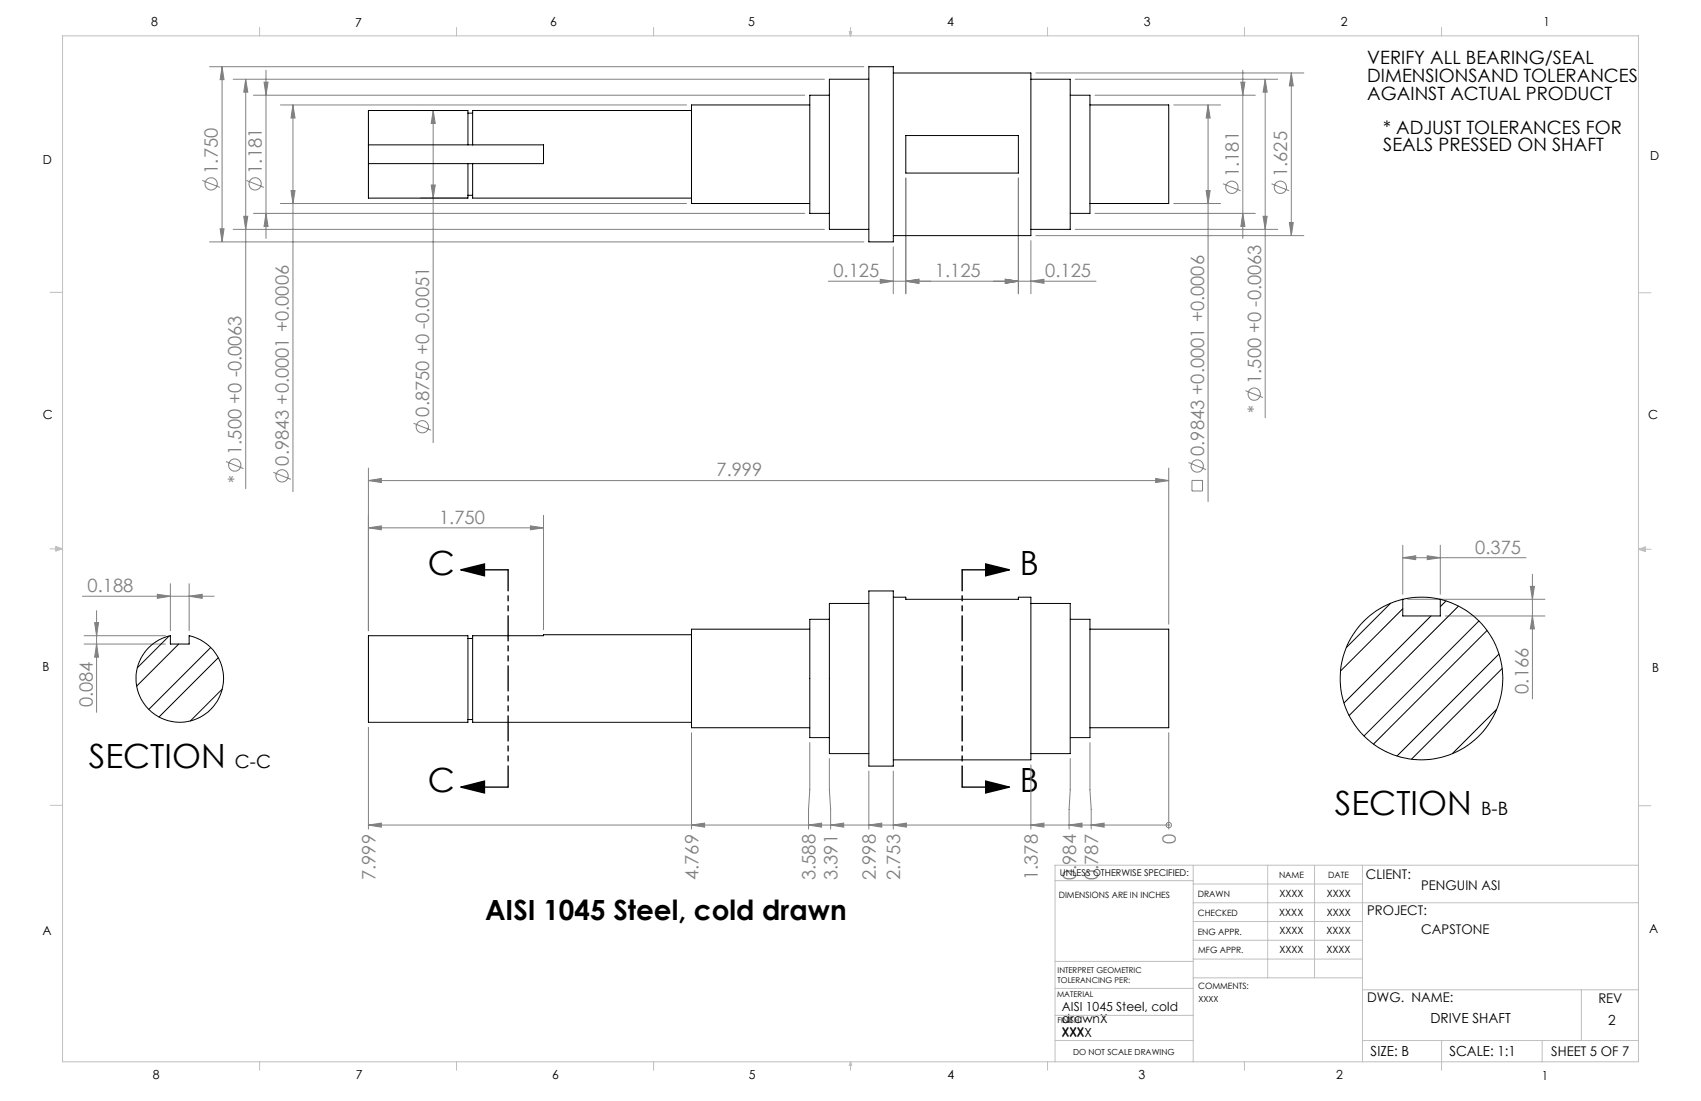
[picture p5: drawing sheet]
<svg xmlns="http://www.w3.org/2000/svg" width="432mm" height="279mm" viewBox="0 0 432 279" stroke-linecap="round" stroke-linejoin="round" font-family="sans-serif">
<g fill="none" stroke="#808080" stroke-width=".25">
<path d="M53.2 16.9h166.1M56.4 16.9l.5 3.3h-1zM56.4 16.9v44.5M67.5 17.8v42.7M263 18.5h68M315.5 17.8v42.7M327.8 18.5v41.3M327.8 18.5l.5 3.3h-1zM59.2 20.1h150.1M62.4 20.1l.5 3.3h-1zM62.4 20.1v103.9M64.3 24.2h140"/>
<path d="M67 20.8h1.1l-.6 3.4zM71.2 26.6h103.1M74.4 26.6l.5 3.4h-1zM74.4 26.6v98.2M106.8 28h11.9M110 28v84.3M110 28l.5 3.3h-1zM272.9 20.1h51.4M278 24.2h40.7M298 26.6h11.8M306.7 26.6v100.7M306.7 26.6l.5 3.4h-1z"/>
<path d="M315 20.8h1l-.5 3.4zM321.2 20.1v85.9M321.2 20.1l.5 3.3h-1.1zM51.4 45.8l4.4 1.8M55.9 58.1h1l-.5 3.3zM59.2 58.2h150.1M61.9 54.9h1l-.5 3.3zM62.5 45.8l4.5 1.8M64.3 54.2h140M67.5 54.2l.6 3.3h-1.1zM71.2 51.6h103.1M73.9 48.4h1l-.5 3.2z"/>
<path d="M106.8 50.3h11.9M109.5 47h1l-.5 3.3zM229.9 45.2v29.3M258.5 45.2v29.3M263 59.8h68M272.9 58.2h51.4M278 54.2h40.7M298 51.6h11.8M306.2 48.4h1l-.5 3.2zM310.5 46.6l4.4 1.8M315.5 54.2l.5 3.3h-1zM320.6 54.9h1.1l-.5 3.3z"/>
<path d="M322.8 46.6l4.4 1.8M327.3 56.5h1l-.5 3.3zM53.2 61.4h166.1M210.3 71.4h67.9M223.4 70.9l3.4 .5-3.4 .5zM226.8 62.7v11.8M229.9 71.4l3.4-.5v1zM255.2 70.9l3.3 .5-3.3 .5zM261.7 71.4l3.3-.5v1zM261.7 61.1v13.4M316.2 99.1l4.4 1.8M57.4 117.1l4.4 1.8"/>
<path d="M69.4 119.9l4.4 1.7M93.5 118.8v41.3M105 107.4l4.4 1.8M296.7 118.8v39.6M301.7 117.4l4.4 1.8M93.5 133.9l3.3-.4v.9zM93.5 122l3.3-.6v1zM93.5 133.9h44.5M93.5 122h203.2M134.7 133.5l3.3 .4-3.3 .5zM138 130.8v29M293.4 121.4l3.3 .6-3.3 .4z"/>
<path d="M302.6 121.9h2.7v2.7h-2.7zM356.1 138.4v12.4M365.6 138.4v12.4M20.9 151.3h33.5M24 158h1l-.5 3.3zM24.5 155v25.8M39.9 150.8l3.4 .5-3.4 .5zM43.3 148.1v12M48 151.3l3.3-.5v1zM48 148.1v12M356.1 141.5l3.3-.5v1zM356.1 141.5h31.3"/>
<path d="M357.4 152.1h34.8M362.3 141l3.3 .5-3.3 .5zM366.9 156.3h25.3M388.5 148.8h1l-.5 3.3zM389 156.3l.5 3.3h-1zM389 145.7v31.6M21.3 163.4h20.7M21.3 161.3h20.7M24.5 163.4l.5 3.4h-1zM93.5 184.6v25.8M175.5 185.9v24.5M205.6 188.5v11.9l-.4 5v5"/>
<path d="M210.5 192.5v7.9l.4 5v5M220.6 195.7v14.7M226.8 195.7v14.7M261.7 194.1v16.3M271.7 192.5l-.3 17.9M276.7 188.5v11.9l.3 5v5M296.7 185.9v24.5M93.5 209.4h203.2M93.5 209.4l3.3-.5v1zM175.5 209.4l3.4-.5v1zM205.2 209.4l3.4-.5v1zM210.9 209.4l3.3-.5v1z"/>
<path d="M220.6 209.4l3.2-.5v1zM226.8 209.4l3.3-.5v1zM261.7 209.4l3.3-.5v1zM271.4 209.4l3.3-.5v1zM277 209.4l3.3-.5v1zM296.7 209.4h.1"/>
<circle cx="53.6" cy="46.7" r="1.56"/>
<circle cx="64.8" cy="46.7" r="1.55"/>
<circle cx="312.7" cy="47.5" r="1.56"/>
<circle cx="325" cy="47.5" r="1.56"/>
<circle cx="59.6" cy="118" r="1.56"/>
<circle cx="107.2" cy="108.3" r="1.55"/>
<circle cx="303.9" cy="118.3" r="1.55"/>
<circle cx="318.4" cy="100" r="1.55"/>
<circle cx="71.6" cy="120.8" r="1.55"/>
<circle cx="296.7" cy="209.4" r=".68"/>
</g>
<path d="M117 144.6h12M117 144.6l6-1.5v3zM244.2 144.6h12M250.2 143.1l6 1.5-6 1.5zM117 199.7h12M117 199.7l6-1.5v3zM244.2 199.7h12M250.2 198.2l6 1.5-6 1.5z" fill="none" stroke="#000" stroke-width=".35"/>
<path d="M129 144.6v55.1M244.2 144.6v55.1" fill="none" stroke="#000" stroke-width=".35" stroke-dasharray="6.3 1.3 1.3 1.3 1.3 1.3" stroke-dashoffset="1"/>
<g fill="none" stroke="#c0c0c0" stroke-width=".25">
<path d="M15.9 9.1h400v260.4h-400zM65.9 6.9v2.2M115.9 6.9v2.2M165.9 6.9v2.2M215.6 8h.6l-.3 1.1zM215.7 8l.2 1.1M215.9 6.9v2.2M216 8l-.1 1.1M265.9 6.9v2.2M315.9 6.9v2.2M365.9 6.9v2.2M12.7 74.2h3.2"/>
<path d="M415.9 74.3h3.2M12.7 139.3h3.2M14.2 139.1l1.7 .2M14.2 138.7l1.7 .6-1.7 .5zM15.9 139.3l-1.7 .3M415.9 139.4h3.2M415.9 139.4l1.8-.6v1.2zM415.9 139.4l1.8 .3M417.7 139.2l-1.8 .2M12.7 204.4h3.2M302.9 219.6v49.9M321.8 219.6v28.5"/>
<path d="M333.7 219.6v28.5M345.9 219.6v49.9M415.9 204.5h3.2M415.9 219.6h-148.1v49.9M267.8 223.5h35.1M302.9 229.1h113M302.9 233.9h43M302.9 224.3h43M302.9 238.6h43M267.8 257.7h35.1M267.8 250.8h35.1M267.8 244h35.1"/>
<path d="M302.9 248.1h43M302.9 243.4h43M345.9 251.2h70M401.4 251.2v12.9M65.9 269.5v2.1M115.9 269.5v2.1M165.9 269.5v2.1M215.9 269.5v2.1M215.9 269.5l.3 .8h-.6zM265.9 269.5v2.1M267.8 264.1h35.1M315.9 269.5v2.1"/>
<path d="M345.9 264.1h70M365.9 264.1v7.5M391.5 264.1v5.4"/>
</g>
<g fill="#000">
<path d="M117 144.6l6-1.5v3zM117 199.7l6-1.5v3z"/>
<path d="M250.2 143.1l6 1.5-6 1.5zM250.2 198.2l6 1.5-6 1.5z"/>
</g>
<g fill="#808080">
<path d="M39.9 150.8l3.4 .5-3.4 .5zM48 151.3l3.3-.5v1z"/>
<path d="M24.5 163.4l.5 3.4h-1zM24 158h1l-.5 3.3z"/>
<path d="M388.5 148.8h1l-.5 3.3zM389 156.3l.5 3.3h-1z"/>
<path d="M356.1 141.5l3.3-.5v1zM362.3 141l3.3 .5-3.3 .5z"/>
<path d="M277 209.4l3.3-.5v1zM271.4 209.4l3.3-.5v1zM261.7 209.4l3.3-.5v1zM226.8 209.4l3.3-.5v1zM220.6 209.4l3.2-.5v1zM210.9 209.4l3.3-.5v1zM205.2 209.4l3.4-.5v1zM175.5 209.4l3.4-.5v1zM93.5 209.4l3.3-.5v1z"/>
<path d="M229.9 71.4l3.4-.5v1zM223.4 70.9l3.4 .5-3.4 .5zM134.7 133.5l3.3 .4-3.3 .5zM93.5 133.9l3.3-.4v.9z"/>
<path d="M229.9 71.4l3.4-.5v1zM255.2 70.9l3.3 .5-3.3 .5zM255.2 70.9l3.3 .5-3.3 .5zM261.7 71.4l3.3-.5v1zM93.5 122l3.3-.6v1zM293.4 121.4l3.3 .6-3.3 .4z"/>
<path d="M306.7 26.6l.5 3.4h-1zM306.2 48.4h1l-.5 3.2zM315 20.8h1l-.5 3.4zM315.5 54.2l.5 3.3h-1zM321.2 20.1l.5 3.3h-1.1zM320.6 54.9h1.1l-.5 3.3zM327.8 18.5l.5 3.3h-1zM327.3 56.5h1l-.5 3.3zM56.4 16.9l.5 3.3h-1zM55.9 58.1h1l-.5 3.3zM62.4 20.1l.5 3.3h-1zM61.9 54.9h1l-.5 3.3zM74.4 26.6l.5 3.4h-1zM73.9 48.4h1l-.5 3.2zM110 28l.5 3.3h-1zM109.5 47h1l-.5 3.3zM67 20.8h1.1l-.6 3.4zM67.5 54.2l.6 3.3h-1.1z"/>
</g>
<g fill="none" stroke="#000" stroke-width=".25">
<path d="M220.6 16.9h6.2v44.5h-6.2zM226.8 18.5h34.9v41.3h-34.9M93.5 36.8h44.5v4.7h-44.5M93.5 36.8v-8.8h25.3v8.8M93.5 36.8v4.7M118.8 28.7h1.2M175.5 28h-55.5v8.8M205.6 26.6h-30.1v25h30.1M210.5 24.2h-4.9v30h4.9M220.6 20.1h-10.1v38.1h10.1M229.9 34.4h28.6v9.5h-28.6zM261.7 20.1h10v38.1h-10"/>
<path d="M271.7 24.2h5v30h-5M276.7 26.6h20v25h-20M93.5 41.5v8.8h25.3v-8.8M118.8 49.6h1.2M120 41.5v8.8h55.5M205.6 159.7h-30.1v25h30.1M210.5 157.2h-4.9v30h4.9M220.6 150h6.2v44.4h-6.2zM220.6 153.1h-10.1v38.1h10.1M226.8 151.6h3.1v.5h28.6v-.5h3.2v41.2h-34.9M261.7 153.1h10v38.1h-10M271.7 157.2h5v30h-5"/>
<path d="M276.7 159.7h20v25h-20M353 153.1l-11.2 11.2M356.1 154.5l-15.8 15.8M356.1 152.1a20.7 20.7 0 0 0-12.3 31.8 20.7 20.7 0 0 0 34.1 0 20.7 20.7 0 0 0-12.3-31.8M356.1 152.1a21.4 21.4 0 0 1 9.5 0M356.1 152.1v4.2h9.5v-4.2M363.3 156.3l-22.1 22.1M367.1 152.5l-1.5 1.5M370.2 153.8l-27.7 27.8M375.4 157.6l-29.1 29.2M377.5 160l-28.8 28.8M37.6 164.5a11.2 11.2 0 0 1 5.7-3.2v2.1h4.7v-2.1a11.1 11.1 0 0 1 7.9 15.2 11.1 11.1 0 0 1-16.3 5 11.1 11.1 0 0 1-2-17z"/>
<path d="M42.9 161.4l-8 8.1M45.4 163.4l-10.7 10.7M53.5 164.3l-15.7 15.7M55.4 166.9l-15 15.1M56.4 174.9l-8.1 8.1M93.5 161.3h25.3v22h-25.3zM118.8 162h1.2M175.5 161.1h-37.5v.2h-18v22h55.5M380.5 166l-25.9 25.8M381.3 169.7l-23 23M118.8 182.6h1.2M379.9 180l-11.2 11.2"/>
</g>
<g font-size="8.5">
<text x="108.6" y="145.8">C</text>
<text x="258.9" y="145.8">B</text>
<text x="22.5" y="195">SECTION</text>
<text x="108.6" y="200.9">C</text>
<text x="258.9" y="200.9">B</text>
<text x="338.8" y="206.8">SECTION</text>
</g>
<text font-size="7.1" x="123.1" y="233.4">AISI 1045 Steel, cold drawn</text>
<g font-size="4.7">
<text x="347.1" y="16.3">VERIFY ALL BEARING/SEAL</text>
<text x="347.1" y="20.8">DIMENSIONSAND TOLERANCES</text>
<text x="347.1" y="25.4">AGAINST ACTUAL PRODUCT</text>
<text x="351.1" y="33.9">* ADJUST TOLERANCES FOR</text>
<text x="351.1" y="38.4">SEALS PRESSED ON SHAFT</text>
<text x="59.6" y="195">C-C</text>
<text x="376" y="206.8">B-B</text>
</g>
<g font-size="4.7" fill="#808080">
<text x="55.3" y="44.1" transform="rotate(-90 55.3 44.1)">1.750</text>
<text x="66.5" y="44.1" transform="rotate(-90 66.5 44.1)">1.181</text>
<text x="314.4" y="44.9" transform="rotate(-90 314.4 44.9)">1.181</text>
<text x="326.8" y="44.9" transform="rotate(-90 326.8 44.9)">1.625</text>
<text x="211.6" y="70.3">0.125</text>
<text x="237.3" y="70.3">1.125</text>
<text x="265.3" y="70.3">0.125</text>
<text x="320.1" y="97.4" transform="rotate(-90 320.1 97.4)">1.500 +0 -0.0063</text>
<text x="108.9" y="105.7" transform="rotate(-90 108.9 105.7)">0.8750 +0 -0.0051</text>
<text x="320.1" y="104.7" transform="rotate(-90 320.1 104.7)">*</text>
<text x="61.3" y="115.4" transform="rotate(-90 61.3 115.4)">1.500 +0 -0.0063</text>
<text x="73.3" y="118.2" transform="rotate(-90 73.3 118.2)">0.9843 +0.0001 +0.0006</text>
<text x="305.6" y="115.7" transform="rotate(-90 305.6 115.7)">0.9843 +0.0001 +0.0006</text>
<text x="61.3" y="122.7" transform="rotate(-90 61.3 122.7)">*</text>
<text x="181.9" y="120.9">7.999</text>
<text x="111.5" y="132.9">1.750</text>
<text x="374.5" y="140.5">0.375</text>
<text x="22.2" y="150.3">0.188</text>
<text x="23.5" y="179.5" transform="rotate(-90 23.5 179.5)">0.084</text>
<text x="388" y="176" transform="rotate(-90 388 176)">0.166</text>
<text x="298.5" y="214.3" transform="rotate(-90 298.5 214.3)">0</text>
<text x="95.3" y="223.3" transform="rotate(-90 95.3 223.3)">7.999</text>
<text x="177.3" y="223.3" transform="rotate(-90 177.3 223.3)">4.769</text>
<text x="207" y="223.3" transform="rotate(-90 207 223.3)">3.588</text>
<text x="212.6" y="223.3" transform="rotate(-90 212.6 223.3)">3.391</text>
<text x="222.3" y="223.3" transform="rotate(-90 222.3 223.3)">2.998</text>
<text x="228.5" y="223.3" transform="rotate(-90 228.5 223.3)">2.753</text>
<text x="263.5" y="223.3" transform="rotate(-90 263.5 223.3)">1.378</text>
<text x="273.2" y="223.3" transform="rotate(-90 273.2 223.3)">0.984</text>
<text x="278.8" y="223.3" transform="rotate(-90 278.8 223.3)">0.787</text>
</g>
<g font-size="3.5">
<text x="363.1" y="259.6">DRIVE SHAFT</text>
<text x="408.2" y="260.2">2</text>
<text x="347.9" y="268">SIZE: B</text>
<text x="367.9" y="268">SCALE: 1:1</text>
</g>
<g font-size="3.4">
<text x="346.8" y="223.1">CLIENT:</text>
<text x="360.8" y="225.8">PENGUIN ASI</text>
<text x="347.1" y="232.3">PROJECT:</text>
<text x="360.8" y="237.1">CAPSTONE</text>
<text x="347.1" y="254.2">DWG. NAME:</text>
<text x="405.7" y="254.5">REV</text>
<text x="393.8" y="267.9">SHEET 5 OF 7</text>
</g>
<g font-size="3.2">
<text x="38.3" y="6.7">8</text>
<text x="90.2" y="6.7">7</text>
<text x="139.7" y="6.5">6</text>
<text x="190" y="6.5">5</text>
<text x="240.4" y="6.5">4</text>
<text x="290.4" y="6.7">3</text>
<text x="340.4" y="6.5">2</text>
<text x="391.9" y="6.7">1</text>
<text x="10.9" y="41.6">D</text>
<text x="418.9" y="40.7">D</text>
<text x="10.9" y="106.3">C</text>
<text x="418.4" y="106.4">C</text>
<text x="10.8" y="170.2">B</text>
<text x="419.4" y="170.6">B</text>
<text x="10.8" y="237.2">A</text>
<text x="418.6" y="236.8">A</text>
<text x="269.6" y="256.5">AISI 1045 Steel, cold</text>
<text x="269.6" y="259.6">drawnX</text>
<text x="269.6" y="262.8">XXX</text>
<text x="269.6" y="263.2">XXXX</text>
<text x="38.8" y="273.8">8</text>
<text x="90.4" y="273.8">7</text>
<text x="140.2" y="273.8">6</text>
<text x="190.1" y="273.9">5</text>
<text x="240.5" y="273.8">4</text>
<text x="289" y="273.9">3</text>
<text x="339.1" y="273.8">2</text>
<text x="391.4" y="274.1">1</text>
</g>
<g font-size="2.5">
<text x="324.8" y="227.6">XXXX</text>
<text x="336.8" y="227.7">XXXX</text>
<text x="324.8" y="232.3">XXXX</text>
<text x="336.8" y="232.5">XXXX</text>
<text x="324.8" y="237.1">XXXX</text>
<text x="336.8" y="237">XXXX</text>
<text x="324.8" y="241.9">XXXX</text>
<text x="336.8" y="241.8">XXXX</text>
</g>
<text font-size="2.4" x="269" y="222.4">UNLESS OTHERWISE SPECIFIED:</text>
<g font-size="2.2">
<text x="268.8" y="228">DIMENSIONS ARE IN INCHES</text>
<text x="304.1" y="227.7">DRAWN</text>
<text x="324.7" y="222.9">NAME</text>
<text x="337.2" y="222.9">DATE</text>
<text x="304.1" y="232.6">CHECKED</text>
<text x="304" y="237.2">ENG APPR.</text>
<text x="304.2" y="241.9">MFG APPR.</text>
<text x="304.1" y="250.9">COMMENTS:</text>
</g>
<g font-size="2.1">
<text x="304.2" y="254.3">XXXX</text>
<text x="272.4" y="267.8">DO NOT SCALE DRAWING</text>
</g>
<g font-size="2">
<text x="268.5" y="246.8">INTERPRET GEOMETRIC</text>
<text x="268.5" y="249.4">TOLERANCING PER:</text>
<text x="268.3" y="252.9">MATERIAL</text>
<text x="268.4" y="259.7">FINISH</text>
</g>
</svg>
